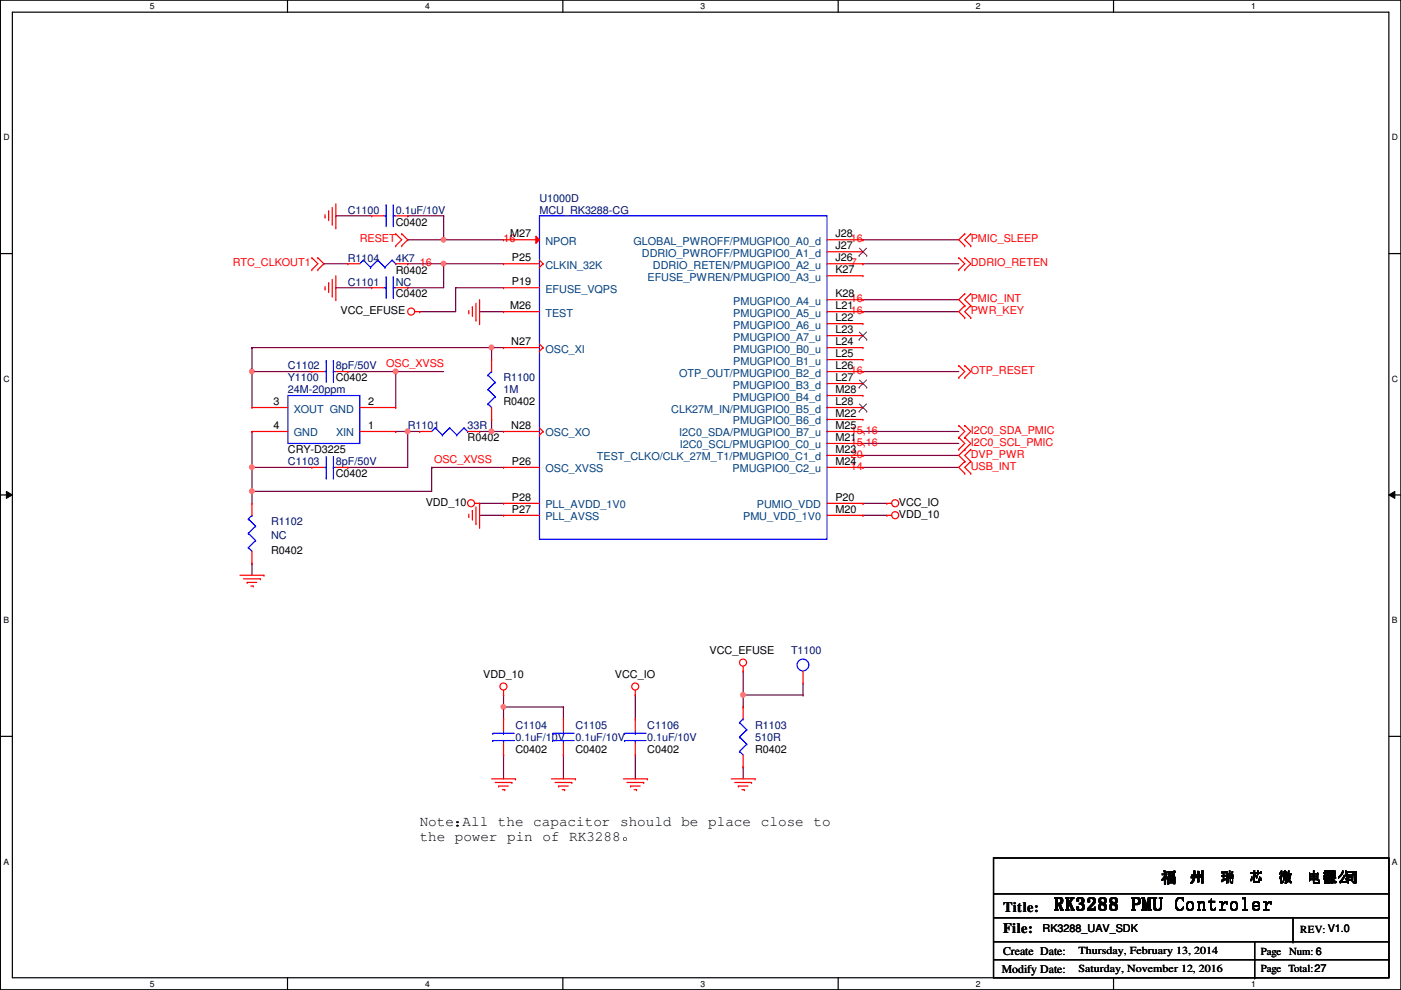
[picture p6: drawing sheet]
<svg xmlns="http://www.w3.org/2000/svg" width="297mm" height="210mm" viewBox="0 0 297 210" stroke-linecap="round" stroke-linejoin="round" font-family="sans-serif">
<path d="M.1 0h296.9v209.8h-296.9zM2.6 2.6h291.9v204.7h-291.9z" fill="none" stroke="#000" stroke-width=".25"/>
<g fill="#fff">
<path d="M31.8 .3h1v2h-1z"/>
<path d="M31.8 207.6h1v1.9h-1z"/>
</g>
<path d="M61 0v2.6M61 207.3v2.5" fill="none" stroke="#000" stroke-width=".25"/>
<g fill="#fff">
<path d="M90.1 .3h1v2h-1z"/>
<path d="M90.1 207.6h1v1.9h-1z"/>
</g>
<path d="M119.3 0v2.6M119.3 207.3v2.5" fill="none" stroke="#000" stroke-width=".25"/>
<g fill="#fff">
<path d="M148.5 .3h1v2h-1z"/>
<path d="M148.5 207.6h1v1.9h-1z"/>
</g>
<path d="M177.7 0v2.6M177.7 207.3v2.5" fill="none" stroke="#000" stroke-width=".25"/>
<g fill="#fff">
<path d="M206.9 .3h1v2h-1z"/>
<path d="M206.9 207.6h1v1.9h-1z"/>
</g>
<path d="M236.1 0v2.6M236.1 207.3v2.5" fill="none" stroke="#000" stroke-width=".25"/>
<g fill="#fff">
<path d="M265.3 .3h.9v2h-.9z"/>
<path d="M265.3 207.6h.9v1.9h-.9z"/>
<path d="M.7 28.2h1.3v1.9h-1.3z"/>
<path d="M295.1 28.2h1.3v1.9h-1.3z"/>
<path d="M.7 79.3h1.3v2h-1.3z"/>
<path d="M295.1 79.3h1.3v2h-1.3z"/>
</g>
<path d="M.1 53.8h2.5M294.5 53.8h2.5" fill="none" stroke="#000" stroke-width=".25"/>
<g fill="#fff">
<path d="M.7 130.5h1.2v2h-1.2z"/>
<path d="M295.1 130.5h1.2v2h-1.2z"/>
</g>
<path d="M.1 104.9h2.5M294.5 104.9h2.5" fill="none" stroke="#000" stroke-width=".25"/>
<path d="M1.4 104.2l1.2 .7-1.2 .8zM294.5 104.9l1.2-.7v1.5z" fill="#000"/>
<path d="M1.4 104.2l1.2 .7-1.2 .8zM294.5 104.9l1.2-.7v1.5z" fill="none" stroke="#000" stroke-width=".21"/>
<g fill="#fff">
<path d="M.7 181.7h1.2v2h-1.2z"/>
<path d="M295.1 181.7h1.2v2h-1.2z"/>
</g>
<path d="M.1 156.1h2.5M294.5 156.1h2.5" fill="none" stroke="#000" stroke-width=".25"/>
<path d="M53.4 73.7h.1M53.4 73.7h50.8M183 63.5h.1M183 63.5h20.3M101.7 106.7h.1M101.7 106.7h5.1" fill="none" stroke="#800040" stroke-width=".25"/>
<circle cx="104.2" cy="73.7" r=".49" fill="#f0f"/>
<circle cx="104.2" cy="73.7" r=".49" fill="none" stroke="#f0f" stroke-width=".25"/>
<g fill="none" stroke="#800040" stroke-width=".25">
<path d="M73.7 78.8h.1M73.7 78.8h10.2M53.4 99.1h.1M53.4 99.1v7.6M73.7 99.1h.1M73.7 99.1h12.7M83.9 91.5h.1M83.9 91.5h5.1M86.4 91.5h.1M104.2 91.5h.1M104.2 88.9h.1M104.2 91.5h2.6"/>
<path d="M104.2 88.9v2.6M53.4 104.2h.1M53.4 119.4h.1M53.4 119.4v2.6"/>
</g>
<circle cx="83.9" cy="78.8" r=".49" fill="#f0f"/>
<circle cx="83.9" cy="78.8" r=".49" fill="none" stroke="#f0f" stroke-width=".25"/>
<path d="M104.2 73.7h.1M104.2 73.7h2.6M104.2 73.7v2.5M53.4 99.1h.1M53.4 99.1h12.7M86.4 91.5h.1M86.4 91.5v7.6M183 94h.1M183 91.5h.1M183 94h20.3M183 91.5h20.3" fill="none" stroke="#800040" stroke-width=".25"/>
<circle cx="86.4" cy="91.5" r=".49" fill="#f0f"/>
<circle cx="86.4" cy="91.5" r=".49" fill="none" stroke="#f0f" stroke-width=".25"/>
<path d="M101.7 91.5h.1M101.7 91.5h2.5" fill="none" stroke="#800040" stroke-width=".25"/>
<circle cx="104.2" cy="91.5" r=".49" fill="#f0f"/>
<circle cx="104.2" cy="91.5" r=".49" fill="none" stroke="#f0f" stroke-width=".25"/>
<path d="M53.4 78.8h.1M53.4 78.8v7.6" fill="none" stroke="#800040" stroke-width=".25"/>
<circle cx="53.4" cy="78.8" r=".49" fill="#f0f"/>
<circle cx="53.4" cy="78.8" r=".49" fill="none" stroke="#f0f" stroke-width=".25"/>
<path d="M53.4 91.5h.1M53.4 91.5v7.6" fill="none" stroke="#800040" stroke-width=".25"/>
<circle cx="53.4" cy="99.1" r=".49" fill="#f0f"/>
<circle cx="53.4" cy="99.1" r=".49" fill="none" stroke="#f0f" stroke-width=".25"/>
<g fill="none" stroke="#800040" stroke-width=".25">
<path d="M94.1 50.8h.1M94.1 50.8h12.7M183 55.9h.1M183 55.9h20.3M53.4 73.7h.1M53.4 78.8h.1M53.4 73.7v5.1M53.4 78.8h12.7M101.7 109.3h.1M101.7 109.3h5.1M183 109.3h.1M183 106.7h.1"/>
<path d="M183 109.3h5M183 106.7h5"/>
</g>
<circle cx="94" cy="50.8" r=".49" fill="#f0f"/>
<circle cx="94" cy="50.8" r=".49" fill="none" stroke="#f0f" stroke-width=".25"/>
<path d="M183 96.6h.1M183 96.6h20.3M106.8 149.9h12.7M119.5 149.9h.1" fill="none" stroke="#800040" stroke-width=".25"/>
<circle cx="106.7" cy="149.9" r=".49" fill="#f0f"/>
<circle cx="106.7" cy="149.9" r=".49" fill="none" stroke="#f0f" stroke-width=".25"/>
<path d="M53.4 104.2h.1M53.4 104.2h38.1M106.8 149.9h.1M106.8 149.9v2.5" fill="none" stroke="#800040" stroke-width=".25"/>
<circle cx="53.4" cy="104.2" r=".49" fill="#f0f"/>
<circle cx="53.4" cy="104.2" r=".49" fill="none" stroke="#f0f" stroke-width=".25"/>
<g fill="none" stroke="#800040" stroke-width=".25">
<path d="M71.2 45.8h.1M71.2 45.8h7.6M86.4 45.8h.1M86.4 50.8h.1M86.4 45.8h7.7M94.1 45.8h.1M94.1 55.9h.1M94.1 45.8v5h-7.7M94.1 55.9v5.1h-7.7M94.1 55.9h12.7M183 50.8h.1M183 50.8h20.3"/>
<path d="M83.9 78.8h.1M83.9 78.8h10.2M83.9 78.8v7.6M86.4 61h.1M89 66.1h.1M96.6 61h.1M96.6 61v5.1h-7.6M96.6 61h10.2M101.7 66.1h.1M101.7 66.1h5.1M183 78.8h.1M183 66.1h.1"/>
<path d="M183 66.1h20.3M183 78.8h20.3M91.5 99.1h.1M91.5 99.1v5.1M91.5 99.1h15.3M183 99.1h.1M183 99.1h20.3M106.8 147.4h.1M106.8 147.4v2.5M119.5 149.9h.1M119.5 149.9v2.5M134.7 147.4h.1"/>
<path d="M134.7 147.4v5M157.6 147.4h.1M157.6 142.3v5.1M106.8 160.1h.1M106.8 160.1v5M119.5 160.1h.1M119.5 160.1v5M134.7 160.1h.1M134.7 160.1v5M157.6 162.6h.1M157.6 162.6v2.5"/>
</g>
<circle cx="94" cy="55.9" r=".49" fill="#f0f"/>
<circle cx="94" cy="55.9" r=".49" fill="none" stroke="#f0f" stroke-width=".25"/>
<path d="M68.7 55.9h.1M68.7 55.9h5M86.4 55.9h.1M86.4 55.9h7.7M71.2 61h.1M71.2 61h7.6M157.6 147.4h.1M157.6 149.9h.1M157.6 147.4h12.7M157.6 147.4v2.5M170.3 147.4h.1M170.3 144.8v2.6" fill="none" stroke="#800040" stroke-width=".25"/>
<circle cx="157.5" cy="147.3" r=".49" fill="#f0f"/>
<circle cx="157.5" cy="147.3" r=".49" fill="none" stroke="#f0f" stroke-width=".25"/>
<g fill="none" stroke="#f00" stroke-width=".25">
<path d="M66.1 54.7h.1M66.1 57.2h.1M66.1 54.7l1.3 1.2-1.3 1.3M67.4 57.2h.1M67.4 54.7h.1M67.4 54.7l1.3 1.2-1.3 1.3M68.9 46h.1M68.9 45.5v.5M69.7 44.7h.1M69.7 60h.1M69.7 44.7v2.1M69.7 60v2"/>
<path d="M70.4 47.5h.1M70.4 44v3.5M70.4 59.2v3.6M71.2 48.3h.1M71.2 43.2v5.1M71.2 58.5v5M83.9 49.6h.1M83.9 52.1h.1M83.9 49.6l1.3 1.2-1.3 1.3M85.2 52.1h.1M85.2 49.6h.1M85.2 49.6l1.2 1.2-1.2 1.3"/>
<path d="M203.3 57.2h.1M203.3 54.7h.1M203.3 54.7l1.3 1.2-1.3 1.3M204.6 57.2h.1M204.6 54.7h.1M204.6 49.6h.1M204.6 52.1h.1M204.6 54.7l1.2 1.2-1.2 1.3M204.6 49.6l-1.3 1.2 1.3 1.3M205.8 52.1h.1M205.8 49.6h.1M205.8 49.6l-1.2 1.2 1.2 1.3"/>
<path d="M68.9 61.3h.1M68.9 60.7v.6M70.4 62.8h.1M71.2 63.5h.1M88 66.1h1M89 66.1h.1M99.4 66.3h.1M99.4 65.8v.5M100.2 65.1h.1M100.2 65.1v2M100.9 67.9h.1M100.9 64.3v3.6"/>
<path d="M101.7 68.6h.1M101.7 63.5v5.1M203.3 77.5h.1M203.3 77.5l1.3 1.3-1.3 1.3M204.6 62.3h.1M204.6 64.8h.1M204.6 77.5h.1M204.6 67.4h.1M204.6 62.3l-1.3 1.2 1.3 1.3M204.6 77.5l1.2 1.3-1.2 1.3M204.6 64.8l-1.3 1.3 1.3 1.3M205.8 64.8h.1"/>
<path d="M205.8 62.3h.1M205.8 67.4h.1M205.8 62.3l-1.2 1.2 1.2 1.3M205.8 64.8l-1.2 1.3 1.2 1.3M203.3 95.3h.1M203.3 92.8h.1M203.3 90.2h.1M203.3 80.1h.1M203.3 92.8l1.3 1.2-1.3 1.3M203.3 90.2l1.3 1.3-1.3 1.3M204.6 95.3h.1M204.6 97.8h.1"/>
<path d="M204.6 92.8h.1M204.6 90.2h.1M204.6 80.1h.1M204.6 92.8l1.2 1.2-2.5 2.6 1.3 1.2M204.6 90.2l1.2 1.3-1.2 1.3M204.6 97.8l-1.3 1.3 1.3 1.3M205.8 97.8h.1M205.8 95.3h.1M205.8 95.3l-1.2 1.3 1.2 1.2M205.8 97.8l-1.2 1.3 1.2 1.3M99.4 109.5h.1M99.4 109v.5"/>
<path d="M100.2 108.2h.1M100.2 108.2v2.1M100.7 106.7h1M100.9 111h.1M100.9 107.5v3.5M101.7 106.7h.1M101.7 111.8h.1M101.7 106.7v5.1M188 106.7h.1M188 109.3h.1M188 106.7h1.1M188 109.3h1.1"/>
<path d="M204.6 100.4h.1M205.8 100.4h.1M50.9 122h5.1M51.6 122.7h3.6M52.4 123.5h.1M52.4 123.5h2M53.2 124.2h.5M53.7 124.2h.1M55.2 122.7h.1M56 122h.1M106.8 147.4h.1M106.8 146.3v1.1"/>
<path d="M134.7 147.4h.1M134.7 146.3v1.1M157.6 142.3h.1M157.6 141.3v1M104.2 165.1h5.1M105 165.9h3.5M105.7 166.7h.1M105.7 166.7h2.1M106.5 167.4h.5M107 167.4h.1M108.5 165.9h.1M109.3 165.1h.1"/>
<path d="M116.9 165.1h5.1M117.7 165.9h3.5M118.4 166.7h.1M118.4 166.7h2.1M119.2 167.4h.5M119.7 167.4h.1M121.2 165.9h.1M122 165.1h.1M132.2 165.1h5M132.9 165.9h3.6M133.7 166.7h.1M133.7 166.7h2"/>
<path d="M134.4 167.4h.6M135 167.4h.1M136.5 165.9h.1M137.2 165.1h.1M155 165.1h5.1M155.8 165.9h3.5M156.5 166.7h.1M156.5 166.7h2.1M157.3 167.4h.5M157.8 167.4h.1M159.3 165.9h.1M160.1 165.1h.1"/>
<circle cx="87.2" cy="66.1" r=".75"/>
<circle cx="99.9" cy="106.7" r=".75"/>
<circle cx="189.8" cy="106.7" r=".75"/>
<circle cx="189.8" cy="109.2" r=".75"/>
<circle cx="106.7" cy="145.6" r=".75"/>
<circle cx="134.7" cy="145.6" r=".75"/>
<circle cx="157.5" cy="140.5" r=".75"/>
</g>
<g fill="none" stroke="#000" stroke-width=".25">
<path d="M210.6 181.9h83.9v25.4h-83.9zM210.6 189.5h83.9M210.6 194.6h83.9M210.6 199.7h83.9M266 199.7v7.6M274.1 199.7h.1M274.1 194.6v5.1M294.5 189.5h.1M294.5 194.6h.1M294.5 199.7h.1M210.6 203.5h83.9M266 207.3h.1"/>
<path d="M294.5 203.5h.1"/>
</g>
<path d="M114.4 45.8h60.9v68.5h-60.9z" fill="none" stroke="#00f" stroke-width=".25"/>
<path d="M113.6 50.1l.8 .7-.8 .8z" fill="#f00"/>
<g fill="none" stroke="#f00" stroke-width=".25">
<path d="M73.7 55.9h.1M73.7 55.9h2.6M78.8 45.8h.1M78.8 45.8h2.6M83.9 55.9h2.5M83.9 45.8h2.5M86.4 55.9h.1M86.4 45.8h.1M106.8 50.8h.1M106.8 55.9h.1M106.8 50.8h7.6M106.8 55.9h7.6"/>
<path d="M113.6 50.1l.8 .7-.8 .8zM114.4 56.7h.1M114.4 55.2l.7 .7M115.1 55.9h.1M115.1 55.9l-.7 .8M175.3 50.8h7.7M175.3 55.9h7.7M175.3 53.4h7.7M175.3 58.5h7.7M183 50.8h.1M183 53.4h.1M183 55.9h.1"/>
<path d="M183 58.5h.1M66.1 78.8h.1M66.1 78.8h2.6M71.2 78.8h2.5M73.7 78.8h.1M78.8 61h.1M78.8 61h2.6M83.9 61h2.5M86.4 61h.1M104.2 76.2h.1M104.2 76.2v2.6M106.8 73.7h.1"/>
<path d="M106.8 61h.1M106.8 66.1h.1M106.8 73.7h7.6M106.8 66.1h7.6M106.8 61h7.6M114.4 74.5h.1M114.4 72.9l.7 .8M115.1 73.7h.1M115.1 73.7l-.7 .8M175.3 73.7h7.7M175.3 63.5h7.7M175.3 66.1h7.7"/>
<path d="M175.3 68.6h7.7M175.3 71.2h7.7M175.3 76.2h7.7M175.3 78.8h7.7M183 63.5h.1M183 66.1h.1M183 68.6h.1M183 71.2h.1M183 73.7h.1M183 76.2h.1M183 78.8h.1M53.4 86.4h.1"/>
<path d="M53.4 91.5h.1M53.4 91.5h7.6M53.4 86.4h7.6M66.1 99.1h.1M66.1 99.1h2.6M71.2 99.1h2.5M73.7 99.1h.1M76.3 91.5h7.6M76.3 86.4h7.6M83.9 91.5h.1M83.9 86.4h.1M89 91.5h.1"/>
<path d="M89 91.5h2.5M99.1 91.5h2.6M101.7 91.5h.1M104.2 88.9h.1M104.2 86.4v2.5M106.8 91.5h.1M106.8 99.1h.1M106.8 91.5h7.6M106.8 99.1h7.6M114.4 92.2h.1M114.4 90.7l.7 .8M115.1 91.5h.1"/>
<path d="M115.1 91.5l-.7 .7M175.3 91.5h7.7M175.3 81.3h7.7M175.3 83.9h7.7M175.3 86.4h7.7M175.3 88.9h7.7M175.3 94h7.7M175.3 96.6h7.7M175.3 99.1h7.7M183 81.3h.1M183 83.9h.1M183 86.4h.1"/>
<path d="M183 88.9h.1M183 91.5h.1M183 94h.1M183 96.6h.1M183 99.1h.1M53.4 119.4h.1M53.4 106.7h.1M53.4 106.7v2.6M53.4 116.9v2.5M106.8 106.7h.1M106.8 109.3h.1M106.8 106.7h7.6"/>
<path d="M106.8 109.3h7.6M175.3 106.7h7.7M175.3 109.3h7.7M183 106.7h.1M183 109.3h.1M106.8 152.4h.1M106.8 152.4v2.6M106.8 157.5v2.6M119.5 152.4h.1M119.5 152.4v2.6M119.5 157.5v2.6M134.7 152.4h.1"/>
<path d="M134.7 152.4v2.6M134.7 157.5v2.6M157.6 149.9h.1M157.6 149.9v2.5M170.3 144.8h.1M170.3 142.3v2.5M106.8 160.1h.1M119.5 160.1h.1M134.7 160.1h.1M157.6 162.6h.1M157.6 160.1v2.5"/>
</g>
<g fill="none" stroke="#804000" stroke-width=".21">
<path d="M182.2 54.2h.1M182.2 52.6l1.6 1.6M183.7 52.6l-1.5 1.6M183.8 54.2h.1M182.2 72h.1M182.2 70.4l1.6 1.6M183.7 70.4l-1.5 1.6M183.8 72h.1M182.2 82.1h.1M182.2 87.2h.1M182.2 80.6l1.6 1.5M182.2 85.6l1.6 1.6"/>
<path d="M183.7 80.6l-1.5 1.5M183.7 85.6l-1.5 1.6M183.8 82.1h.1M183.8 87.2h.1"/>
</g>
<g fill="none" stroke="#00f" stroke-width=".25">
<path d="M77 55.2h.1M77 55.2l-.7 .7M77 55.2l1.6 1.5M78.6 56.7h.1M80.1 55.2h.1M80.1 55.2l-1.5 1.5M80.1 55.2l1.5 1.5M81.4 45.8h.5M81.6 56.7h.1M81.9 58.7h.1M81.9 45.8h.1M81.9 43.5h.1"/>
<path d="M81.9 43.5v4.5M81.9 58.7v4.6M83.1 55.2h.1M83.1 55.2l-1.5 1.5M83.1 55.2l.8 .7M83.4 58.7h.1M83.4 43.5h.1M83.4 45.8h.1M83.4 43.5v4.5M83.4 58.7v4.6M83.4 45.8h.5M83.9 55.9h.1"/>
<path d="M68.7 78.8h.5M69.2 78.8h.1M69.2 76.5h.1M69.2 76.5v4.6M70.7 76.5h.1M70.7 78.8h.1M70.7 76.5v4.6M70.7 78.8h.5M81.4 61h.5M81.9 61h.1M83.4 61h.1M83.4 61h.5"/>
<path d="M103.5 79.5h.1M103.5 79.5l1.5 1.6M104.2 78.8h.1M104.2 78.8l-.7 .7M61 83.9h15.3v10.1h-15.3zM68.7 99.1h.5M69.2 99.1h.1M69.2 96.8v4.6M70.7 99.1h.1M70.7 99.1h.5M70.7 96.8v4.6M92.3 90.7h.1"/>
<path d="M92.3 90.7l-.8 .8M92.3 90.7l1.5 1.5M93.8 92.2h.1M95.3 90.7h.1M95.3 90.7l-1.5 1.5M95.3 90.7l1.6 1.5M96.9 92.2h.1M98.4 90.7h.1M98.4 90.7l-1.5 1.5M98.4 90.7l.7 .8M99.1 91.5h.1M103.5 85.6h.1"/>
<path d="M103.5 82.6h.1M103.5 85.6l.7 .8M103.5 82.6l1.5 1.5M105 84.1h.1M105 81.1h.1M105 81.1l-1.5 1.5M105 84.1l-1.5 1.5M52.7 116.1h.1M52.7 113.1h.1M52.7 110h.1M52.7 116.1l.7 .8M52.7 113.1l1.5 1.5"/>
<path d="M52.7 110l1.5 1.5M53.4 109.3h.1M53.4 109.3l-.7 .7M54.2 114.6h.1M54.2 111.5h.1M54.2 114.6l-1.5 1.5M54.2 111.5l-1.5 1.6M69.2 101.4h.1M70.7 101.4h.1M104.5 155.5h.1M104.5 157h.1M104.5 155.5h4.5"/>
<path d="M104.5 157h4.5M106.8 157h.1M106.8 155.5h.1M106.8 155v.5M106.8 157v.5M117.2 155.5h.1M117.2 157h.1M117.2 155.5h4.5M117.2 157h4.5M119.5 157h.1M119.5 155.5h.1M119.5 155v.5"/>
<path d="M119.5 157v.5M132.4 155.5h.1M132.4 157h.1M132.4 155.5h4.6M132.4 157h4.6M134.7 157h.1M134.7 155.5h.1M134.7 155v.5M134.7 157v.5M156.8 159.3h.1M156.8 156.3h.1M156.8 153.2h.1"/>
<path d="M156.8 159.3l.8 .8M156.8 156.3l1.5 1.5M156.8 153.2l1.5 1.5M157.6 152.4h.1M157.6 152.4l-.8 .8M158.3 157.8h.1M158.3 154.7h.1M158.3 157.8l-1.5 1.5M158.3 154.7l-1.5 1.6"/>
<circle cx="170.2" cy="141" r="1.25"/>
</g>
<circle cx="104.2" cy="73.7" r=".49" fill="#f0f"/>
<circle cx="104.2" cy="73.7" r=".49" fill="none" stroke="#f0f" stroke-width=".25"/>
<circle cx="83.9" cy="78.8" r=".49" fill="#f0f"/>
<circle cx="83.9" cy="78.8" r=".49" fill="none" stroke="#f0f" stroke-width=".25"/>
<circle cx="86.4" cy="91.5" r=".49" fill="#f0f"/>
<circle cx="86.4" cy="91.5" r=".49" fill="none" stroke="#f0f" stroke-width=".25"/>
<circle cx="104.2" cy="91.5" r=".49" fill="#f0f"/>
<circle cx="104.2" cy="91.5" r=".49" fill="none" stroke="#f0f" stroke-width=".25"/>
<circle cx="53.4" cy="78.8" r=".49" fill="#f0f"/>
<circle cx="53.4" cy="78.8" r=".49" fill="none" stroke="#f0f" stroke-width=".25"/>
<circle cx="53.4" cy="99.1" r=".49" fill="#f0f"/>
<circle cx="53.4" cy="99.1" r=".49" fill="none" stroke="#f0f" stroke-width=".25"/>
<circle cx="94" cy="50.8" r=".49" fill="#f0f"/>
<circle cx="94" cy="50.8" r=".49" fill="none" stroke="#f0f" stroke-width=".25"/>
<circle cx="106.7" cy="149.9" r=".49" fill="#f0f"/>
<circle cx="106.7" cy="149.9" r=".49" fill="none" stroke="#f0f" stroke-width=".25"/>
<circle cx="53.4" cy="104.2" r=".49" fill="#f0f"/>
<circle cx="53.4" cy="104.2" r=".49" fill="none" stroke="#f0f" stroke-width=".25"/>
<circle cx="94" cy="55.9" r=".49" fill="#f0f"/>
<circle cx="94" cy="55.9" r=".49" fill="none" stroke="#f0f" stroke-width=".25"/>
<circle cx="157.5" cy="147.3" r=".49" fill="#f0f"/>
<circle cx="157.5" cy="147.3" r=".49" fill="none" stroke="#f0f" stroke-width=".25"/>
<text font-size="4.1" x="223.4" y="193">RK3288 PMU Controler</text>
<g font-size="3">
<text x="89" y="175.2">Note：</text>
<text x="89" y="178.2">the power pin of RK3288。</text>
<text x="98.1" y="175.2">All the capacitor should be place close to</text>
<text x="246.3" y="187.1">福</text>
<text x="252.5" y="187.1">州</text>
<text x="258.7" y="187.1">瑞</text>
<text x="264.8" y="187.1">芯</text>
<text x="271" y="187.1">微</text>
<text x="277.2" y="187.1">电子</text>
<text x="280.4" y="187.1">有 司</text>
<text x="280.5" y="187.1">限公</text>
<text x="212.7" y="193.3">Title:</text>
<text x="212.7" y="197.9">File:</text>
</g>
<g font-size="2.5">
<text x="212.7" y="202.4">Create Date:</text>
<text x="212.4" y="206.2">Modify Date:</text>
</g>
<g font-size="2.3" fill="#000080">
<text x="73.7" y="45.3">C1100</text>
<text x="83.9" y="45.3">0.1uF/10V</text>
<text x="114.4" y="42.8">U1000D</text>
<text x="114.4" y="45.3">MCU_RK3288-CG</text>
<text x="73.7" y="55.5">R1104</text>
<text x="83.9" y="55.5">4K7</text>
<text x="73.7" y="60.5">C1101</text>
<text x="83.9" y="60.5">NC</text>
<text x="61" y="80.9">Y1100</text>
<text x="61" y="83.4">24M-20ppm</text>
<text x="61" y="78.3">C1102</text>
<text x="71.2" y="78.3">8pF/50V</text>
<text x="106.8" y="80.9">R1100</text>
<text x="106.8" y="83.4">1M</text>
<text x="86.4" y="91">R1101</text>
<text x="99.1" y="91">33R</text>
<text x="61" y="98.6">C1103</text>
<text x="71.2" y="98.6">8pF/50V</text>
<text x="57.5" y="111.3">R1102</text>
<text x="57.5" y="114.4">NC</text>
<text x="167.7" y="138.8">T1100</text>
<text x="109.3" y="154.5">C1104</text>
<text x="122" y="154.5">C1105</text>
<text x="137.2" y="154.5">C1106</text>
<text x="160.1" y="154.5">R1103</text>
<text x="109.3" y="157.1">0.1uF/10V</text>
<text x="122" y="157.1">0.1uF/10V</text>
<text x="137.2" y="157.1">0.1uF/10V</text>
<text x="160.1" y="157.1">510R</text>
</g>
<g font-size="2.3">
<text x="83.9" y="47.8">C0402</text>
<text x="108.2" y="50.3">M27</text>
<text x="177.1" y="50.3">J28</text>
<text x="177.1" y="52.8">J27</text>
<text x="83.9" y="58">R0402</text>
<text x="108.5" y="55.4">P25</text>
<text x="177.1" y="55.4">J26</text>
<text x="177.1" y="57.9">K27</text>
<text x="83.9" y="63.1">C0402</text>
<text x="108.2" y="65.5">M26</text>
<text x="108.5" y="60.5">P19</text>
<text x="177.1" y="63">K28</text>
<text x="177.1" y="65.5">L21</text>
<text x="72.2" y="66.6">VCC_EFUSE</text>
<text x="177.1" y="68.1">L22</text>
<text x="177.1" y="70.6">L23</text>
<text x="108.4" y="73.2">N27</text>
<text x="177.1" y="73.2">L24</text>
<text x="177.1" y="75.7">L25</text>
<text x="71.2" y="80.9">C0402</text>
<text x="177.1" y="78.2">L26</text>
<text x="177.1" y="80.8">L27</text>
<text x="177.1" y="83.3">M28</text>
<text x="58" y="85.9">3</text>
<text x="78.1" y="85.9">2</text>
<text x="106.8" y="85.9">R0402</text>
<text x="177.1" y="85.9">L28</text>
<text x="177.1" y="88.4">M22</text>
<text x="58" y="90.9">4</text>
<text x="78.1" y="90.9">1</text>
<text x="99.1" y="93.6">R0402</text>
<text x="108.4" y="90.9">N28</text>
<text x="177.1" y="90.9">M25</text>
<text x="177.1" y="93.5">M21</text>
<text x="61" y="96.1">CRY-D3225</text>
<text x="71.2" y="101.2">C0402</text>
<text x="108.5" y="98.6">P26</text>
<text x="177.1" y="96">M23</text>
<text x="177.1" y="98.6">M24</text>
<text x="90.3" y="107.3">VDD_10</text>
<text x="108.5" y="106.2">P28</text>
<text x="177.1" y="106.2">P20</text>
<text x="190.6" y="107.3">VCC_IO</text>
<text x="108.5" y="108.7">P27</text>
<text x="177.1" y="108.7">M20</text>
<text x="190.6" y="109.8">VDD_10</text>
<text x="57.5" y="117.4">R0402</text>
<text x="102.4" y="143.8">VDD_10</text>
<text x="130.4" y="143.8">VCC_IO</text>
<text x="150.4" y="138.8">VCC_EFUSE</text>
<text x="109.3" y="159.6">C0402</text>
<text x="122" y="159.6">C0402</text>
<text x="137.2" y="159.6">C0402</text>
<text x="160.1" y="159.6">R0402</text>
<text x="221.1" y="197.7">RK3288_UAV_SDK</text>
<text x="275.7" y="197.9">REV: V1.0</text>
<text x="228.7" y="202.2">Thursday, February 13, 2014</text>
<text x="267.3" y="202.5">Page</text>
<text x="273.3" y="202.5">Num: 6</text>
<text x="228.7" y="206">Saturday, November 12, 2016</text>
<text x="267.3" y="206">Page Total:27</text>
</g>
<g font-size="2.3" fill="#f00">
<text x="76.3" y="51.4">RESET</text>
<text x="106.8" y="51.4">16</text>
<text x="180.4" y="51.4">16</text>
<text x="205.8" y="51.4">PMIC_SLEEP</text>
<text x="49.4" y="56.5">RTC_CLKOUT1</text>
<text x="89" y="56.5">16</text>
<text x="180.4" y="56.5">7</text>
<text x="205.8" y="56.5">DDRIO_RETEN</text>
<text x="180.4" y="64.1">16</text>
<text x="205.8" y="64.1">PMIC_INT</text>
<text x="180.4" y="66.6">16</text>
<text x="205.8" y="66.6">PWR_KEY</text>
<text x="81.9" y="77.9">OSC_XVSS</text>
<text x="180.4" y="79.3">16</text>
<text x="205.8" y="79.3">OTP_RESET</text>
<text x="180.4" y="94.6">15,16</text>
<text x="180.4" y="92">15,16</text>
<text x="205.8" y="94.6">I2C0_SCL_PMIC</text>
<text x="205.8" y="92">I2C0_SDA_PMIC</text>
<text x="92" y="98.2">OSC_XVSS</text>
<text x="180.4" y="97.1">20</text>
<text x="180.4" y="99.7">14</text>
<text x="205.8" y="97.1">DVP_PWR</text>
<text x="205.8" y="99.7">USB_INT</text>
</g>
<g font-size="2.3" fill="#004080">
<text x="115.7" y="51.9">NPOR</text>
<text x="134.3" y="51.9">GLOBAL_PWROFF/PMUGPIO0_A0_d</text>
<text x="115.7" y="57">CLKIN_32K</text>
<text x="136.1" y="54.4">DDRIO_PWROFF/PMUGPIO0_A1_d</text>
<text x="137.3" y="59.5">EFUSE_PWREN/PMUGPIO0_A3_u</text>
<text x="138.4" y="57">DDRIO_RETEN/PMUGPIO0_A2_u</text>
<text x="115.7" y="62.1">EFUSE_VQPS</text>
<text x="155.4" y="64.6">PMUGPIO0_A4_u</text>
<text x="115.7" y="67.1">TEST</text>
<text x="155.4" y="67.1">PMUGPIO0_A5_u</text>
<text x="155.4" y="69.7">PMUGPIO0_A6_u</text>
<text x="115.7" y="74.8">OSC_XI</text>
<text x="155.4" y="72.2">PMUGPIO0_A7_u</text>
<text x="155.4" y="74.8">PMUGPIO0_B0_u</text>
<text x="155.4" y="77.3">PMUGPIO0_B1_u</text>
<text x="144" y="79.8">OTP_OUT/PMUGPIO0_B2_d</text>
<text x="155.4" y="82.4">PMUGPIO0_B3_d</text>
<text x="62.3" y="87.5">XOUT GND</text>
<text x="142.3" y="87.5">CLK27M_IN/PMUGPIO0_B5_d</text>
<text x="155.4" y="84.9">PMUGPIO0_B4_d</text>
<text x="62.3" y="92.5">GND</text>
<text x="71.2" y="92.5">XIN</text>
<text x="115.7" y="92.5">OSC_XO</text>
<text x="144" y="92.5">I2C0_SDA/PMUGPIO0_B7_u</text>
<text x="144.1" y="95.1">I2C0_SCL/PMUGPIO0_C0_u</text>
<text x="155.4" y="90">PMUGPIO0_B6_d</text>
<text x="115.7" y="100.2">OSC_XVSS</text>
<text x="126.6" y="97.6">TEST_CLKO/CLK_27M_T1/PMUGPIO0_C1_d</text>
<text x="155.3" y="100.2">PMUGPIO0_C2_u</text>
<text x="115.7" y="107.8">PLL_AVDD_1V0</text>
<text x="160.5" y="107.8">PUMIO_VDD</text>
<text x="115.7" y="110.3">PLL_AVSS</text>
<text x="157.6" y="110.3">PMU_VDD_1V0</text>
</g>
<g font-size="1.8">
<text x="31.8" y="1.9">5</text>
<text x="90.1" y="1.9">4</text>
<text x="148.5" y="1.9">3</text>
<text x="206.9" y="1.9">2</text>
<text x="265.3" y="1.9">1</text>
<text x=".7" y="29.8">D</text>
<text x="295.1" y="29.8">D</text>
<text x=".7" y="80.9">C</text>
<text x="295.1" y="80.9">C</text>
<text x=".7" y="132.1">B</text>
<text x="295.1" y="132.1">B</text>
<text x=".7" y="183.3">A</text>
<text x="295.1" y="183.3">A</text>
<text x="31.8" y="209.2">5</text>
<text x="90.1" y="209.2">4</text>
<text x="148.5" y="209.2">3</text>
<text x="206.9" y="209.2">2</text>
<text x="265.3" y="209.2">1</text>
</g>
</svg>
